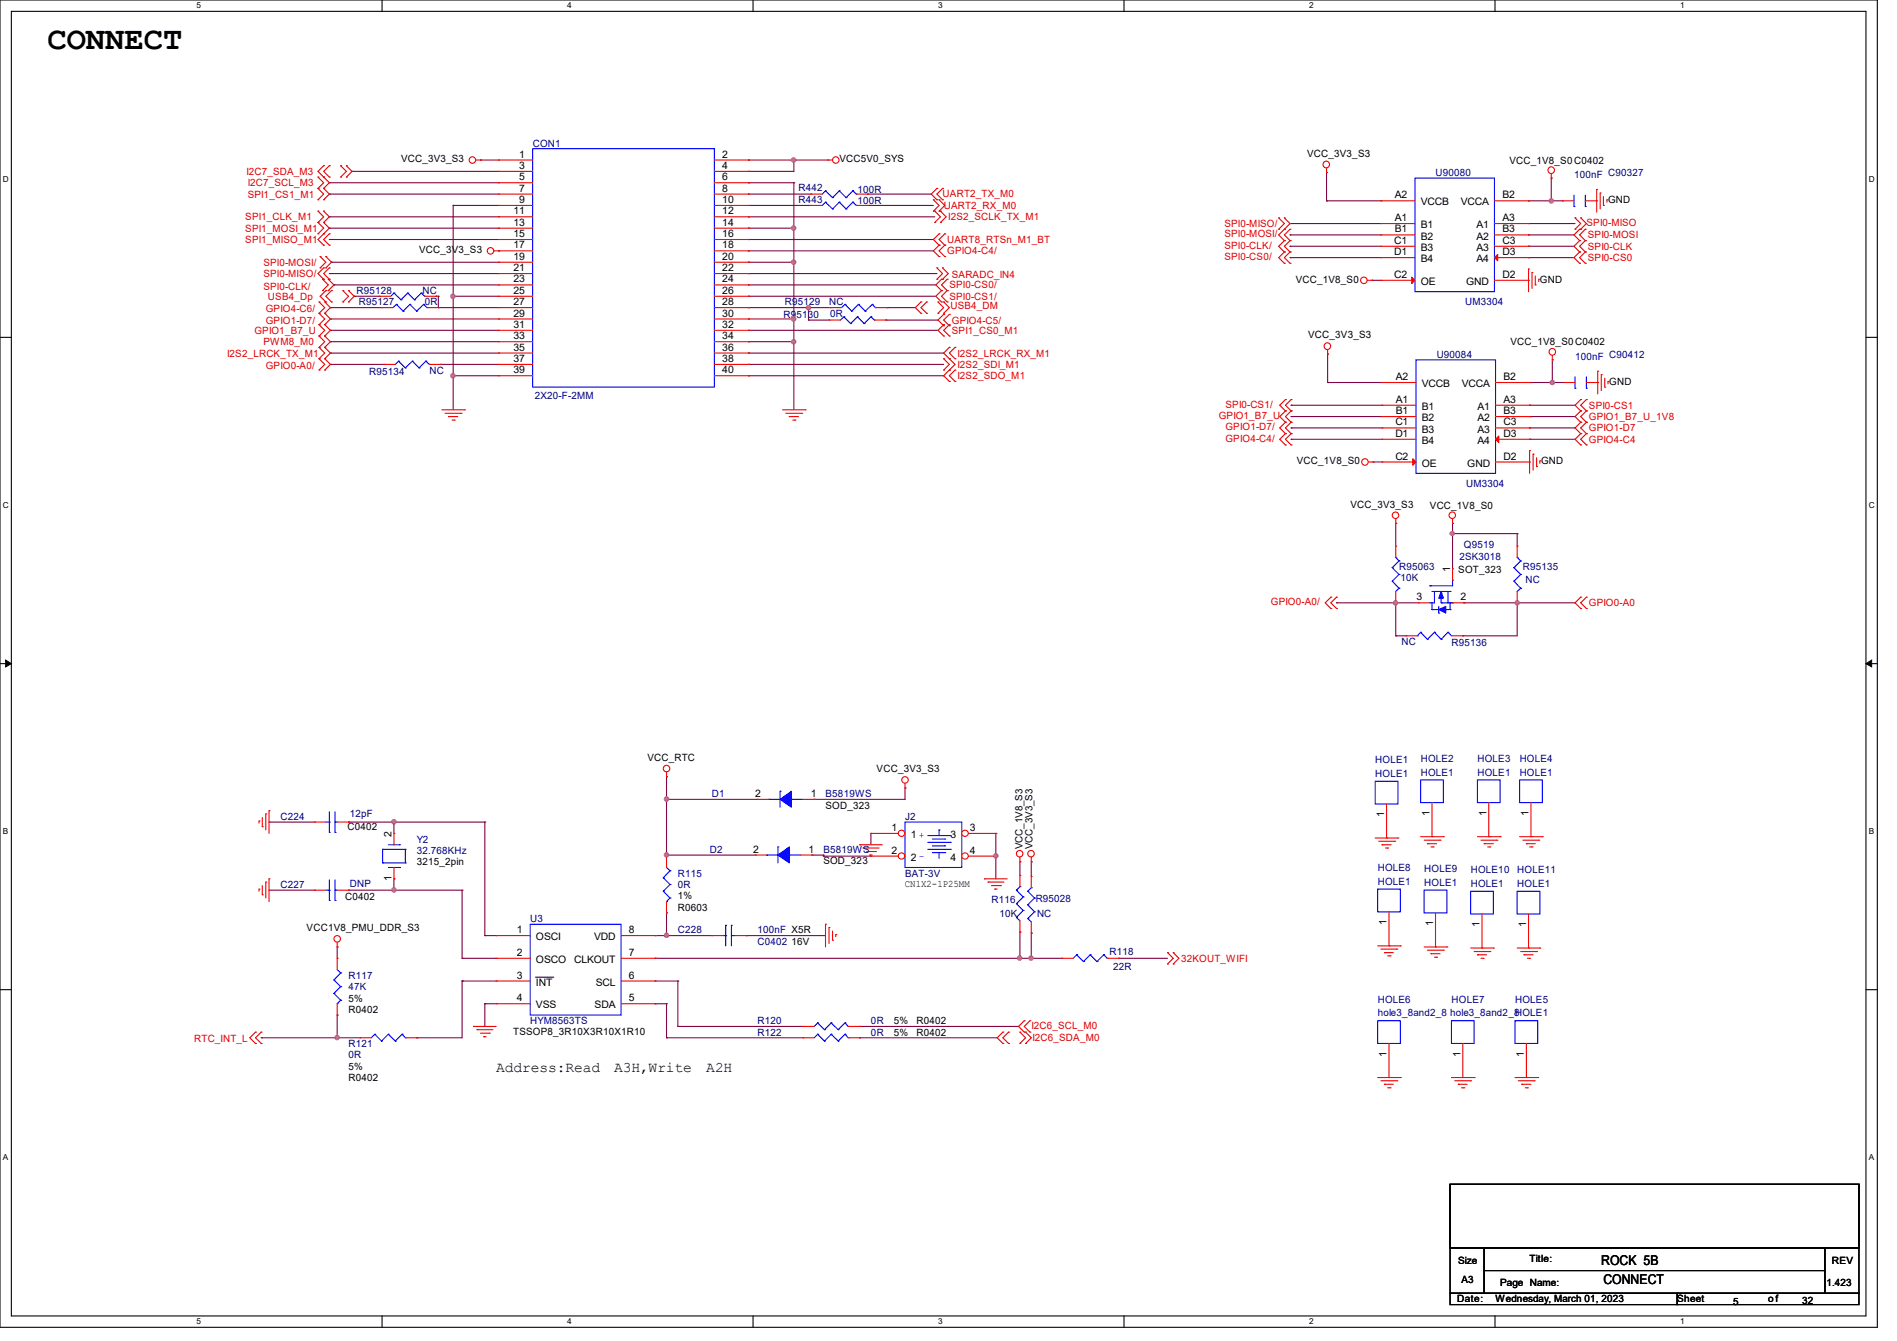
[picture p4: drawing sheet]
<svg xmlns="http://www.w3.org/2000/svg" width="297mm" height="210mm" viewBox="0 0 297 210" stroke-linecap="round" stroke-linejoin="round" font-family="sans-serif">
<path d="M0 0h293.9v207.9h-293.9zM1.8 1.8h290.3v204.3h-290.3z" fill="none" stroke="#000" stroke-width=".17"/>
<g fill="#fff">
<path d="M30.8 .2h.7v1.4h-.7z"/>
<path d="M30.8 206.2h.7v1.4h-.7z"/>
</g>
<path d="M59.8 0v1.8M59.8 206.1v1.8" fill="none" stroke="#000" stroke-width=".17"/>
<g fill="#fff">
<path d="M88.8 .2h.7v1.4h-.7z"/>
<path d="M88.8 206.2h.7v1.4h-.7z"/>
</g>
<path d="M117.9 0v1.8M117.9 206.1v1.8" fill="none" stroke="#000" stroke-width=".17"/>
<g fill="#fff">
<path d="M146.9 .2h.7v1.4h-.7z"/>
<path d="M146.9 206.2h.7v1.4h-.7z"/>
</g>
<path d="M176 0v1.8M176 206.1v1.8" fill="none" stroke="#000" stroke-width=".17"/>
<g fill="#fff">
<path d="M205 .2h.7v1.4h-.7z"/>
<path d="M205 206.2h.7v1.4h-.7z"/>
</g>
<path d="M234.1 0v1.8M234.1 206.1v1.8" fill="none" stroke="#000" stroke-width=".17"/>
<g fill="#fff">
<path d="M263.1 .2h.6v1.4h-.6z"/>
<path d="M263.1 206.2h.6v1.4h-.6z"/>
<path d="M.5 27.3h.9v1.4h-.9z"/>
<path d="M292.6 27.3h.9v1.4h-.9z"/>
<path d="M.5 78.4h.9v1.4h-.9z"/>
<path d="M292.6 78.4h.9v1.4h-.9z"/>
</g>
<path d="M0 52.8h1.8M292.1 52.8h1.8" fill="none" stroke="#000" stroke-width=".17"/>
<g fill="#fff">
<path d="M.5 129.5h.8v1.4h-.8z"/>
<path d="M292.6 129.5h.8v1.4h-.8z"/>
</g>
<path d="M0 103.9h1.8M292.1 103.9h1.8" fill="none" stroke="#000" stroke-width=".17"/>
<path d="M.9 103.4l.9 .5-.9 .5zM292.1 103.9l.9-.5v1z" fill="#000" stroke="#000" stroke-width=".16"/>
<g fill="#fff">
<path d="M.5 180.5h.8v1.4h-.8z"/>
<path d="M292.6 180.5h.8v1.4h-.8z"/>
</g>
<path d="M0 155h1.8M292.1 155h1.8M227 185.5h64v9.9h-64zM227 195.4h5.4v7.1h-5.4zM232.4 195.4h53.3v3.6h-53.3zM232.4 199h53.3v3.5h-53.3zM285.7 195.4h5.3v7.1h-5.3zM227 202.5h35.6v1.8h-35.6zM262.6 202.5h28.4v1.8h-28.4z" fill="none" stroke="#000" stroke-width=".17"/>
<g fill="none" stroke="#800040" stroke-width=".17">
<path d="M51.6 28.6h.1M51.6 35.7h.1M51.6 37.5h.1M51.6 34h.1M51.6 30.4h.1M51.6 28.6h26.5M51.6 35.7h26.5M51.6 30.4h26.5M51.6 37.5h26.5M51.6 34h26.5M55.1 26.8h.1M55.1 26.8h23"/>
<path d="M71 32.2h.1M71 32.2h7.1M71 32.2v32M75.2 25.1h.1M75.2 25.1h2.9M117.2 28.6h.1M117.2 35.7h.1M117.2 25.1h.1M117.2 30.4h.1M117.2 32.2h.1M117.2 26.8h.1M117.2 34h.1"/>
<path d="M117.2 39.3h.1M117.2 37.5h.1M117.2 28.6h7.1M117.2 25.1h12.4M117.2 35.7h7.1M117.2 32.2h9.8M117.2 30.4h9.8M117.2 37.5h28.9M117.2 34h29.1M117.2 39.3h28.9M124.3 28.6h.1M124.3 35.7h.1"/>
<path d="M124.3 25.1h.1M124.3 25.1v1.7h-7.1M124.3 28.6v35.6M135.8 30.4h.1M135.8 32.2h.1M135.8 32.2h10.3M135.8 30.4h10M202 38.6h.1M202 36.8h.1M202 35h.1M202 38.6h14.2M202 36.8h14.2"/>
<path d="M202 35h14.2M207.7 27h.1M207.7 31.5h.1M207.7 31.5h8.5M207.7 27v4.5M239.3 35h.1M239.3 38.6h.1M239.3 36.8h.1M239.3 31.5h.1M239.3 38.6h7.1M239.3 36.8h7.1M239.3 35h7.3"/>
<path d="M239.3 31.5h5.3M242.9 31.5h.1M242.9 27.9h.1M242.9 27.9v3.6M51.6 42.8h.1M51.6 42.8h26.5M51.7 51.7h.1M51.7 57.1h.1M51.7 48.2h.1M51.7 53.5h.1M51.7 50h.1M51.7 55.3h.1"/>
<path d="M51.7 51.7h26.4M51.7 53.5h26.4M51.7 50h26.4M51.7 48.2h8M51.7 57.1h8.4M51.7 55.3h26.4M51.9 41.1h.1M51.9 41.1h26.2M52.3 44.6h.1M52.3 44.6h25.8M55.5 46.4h.1M55.5 46.4h3.9"/>
<path d="M68.3 46.4h.1M68.3 46.4h.3M68.6 46.4h.1M68.6 48.2h.1M68.6 46.4v1.8M68.6 48.2h9.5M69 57.1h.1M69 57.1h9.1M71 46.4h.1M71 58.8h.1M71 46.4h7.1M71 58.8h7.1"/>
<path d="M117.2 53.5h.1M117.2 50h.1M117.2 41.1h.1M117.2 44.6h.1M117.2 46.4h.1M117.2 42.8h.1M117.2 55.3h.1M117.2 57.1h.1M117.2 58.8h.1M117.2 48.2h.1M117.2 51.7h.1M117.2 51.7h29.7"/>
<path d="M117.2 53.5h7.1M117.2 50h7.1M117.2 41.1h7.1M117.2 46.4h29.3M117.2 58.8h30.5M117.2 48.2h12.8M117.2 57.1h30.5M117.2 44.6h29.3M117.2 42.8h29.5M117.2 55.3h30.5M124.3 53.5h.1M124.3 50h.1"/>
<path d="M124.3 41.1h.1M126.6 48.2h.1M126.6 50.1h.1M126.6 50.1h3.2M126.6 48.2v1.9M138.7 50.1h.1M138.7 50.1h8.2M138.9 48.2h.1M138.9 48.2h4.4M202 40.3h.1M202 40.3h14.2M207.9 55.5h.1"/>
<path d="M207.9 59.9h.1M207.9 59.9h8.5M207.9 55.5v4.4M214.8 43.9h.1M214.8 43.9h1.4M239.3 40.3h.1M239.3 40.3h7.1M239.5 59.9h.1M239.5 59.9h5.3M243 59.9h.1M243 56.3h.1M243 56.3v3.6"/>
<path d="M202.1 63.5h.1M202.1 65.2h.1M202.1 67h.1M202.1 68.8h.1M202.1 63.5h14.3M202.1 65.2h14.3M202.1 67h14.3M202.1 68.8h14.3M215 72.3h.1M215 72.3h1.4M239.5 63.5h.1M239.5 65.2h.1"/>
<path d="M239.5 67h.1M239.5 68.8h.1M239.5 63.5h7.1M239.5 65.2h7.1M239.5 67h7.1M239.5 68.8h7.1M209.3 94.4h.1M209.3 94.4h12.8M218.5 99.6h.1M218.5 94.4h.1M218.5 82h.1M218.5 99.6h1.6"/>
<path d="M218.5 82v3.5M218.5 94.4v5.2M227.4 83.6h.1M227.4 82h.1M227.4 83.6h10.1M227.4 82v7.1M229 99.6h.1M229.2 94.4h.1M229.2 94.4h17.4M237.5 83.6h.1M237.5 94.4h.1M237.5 83.6v1.9"/>
<path d="M237.5 94.4v5.2h-8.5M42.1 128.7h.1M42.1 139.4h.1M42.1 139.4h7.1M42.1 128.7h7.1M54.6 128.7h.1M54.6 139.4h.1M54.6 139.4h17.7M54.6 128.7h21.3M61.7 137.6h.1M61.7 139.4h.1M61.7 128.7h.1"/>
<path d="M61.7 128.7v1.8M61.7 137.6v1.8M72.3 139.4h.1M72.3 139.4v10.7M75.9 128.7h.1M75.9 128.7v17.8M104.4 133.9h.1M104.4 121.6h.1M104.4 125.2h.1M104.4 121.6v12.5M104.4 133.9h13.8M104.4 125.2h14.2"/>
<path d="M127.1 133.9h.1M127.1 133.9h1.8M127.5 125.2h.1M128.9 133.9h.1M128.9 134.1h.1M128.9 133.9v.2M128.9 134.1h7.5M136.4 130.5h.1M136.4 130.5v1.8M141.7 123.4h.1M141.7 123.4v1.8h-14.2M155.9 130.5h.1"/>
<path d="M155.9 134.1h.1M155.9 130.5v7.1M159.7 135h.1M159.7 135v2.1M161.5 135h.1M161.5 135v2.2M52.8 148.3h.1M52.8 159h.1M52.8 148.3v1.8M52.8 159v3.5M72.3 150.1h.1M72.3 153.6h.1"/>
<path d="M72.3 153.6v8.9h-7.1M72.3 150.1h5.4M72.3 153.6h5.4M75.9 146.5h.1M75.9 157.2h.1M75.9 146.5h1.8M75.9 157.2v3.5M75.9 157.2h1.8M102.6 150.1h.1M102.6 153.6h.1M102.6 157.2h.1M102.6 146.5h.1"/>
<path d="M102.6 150.1h63.6M102.6 146.5h8.9M102.6 153.6h3.5M102.6 157.2h1.8M104.4 143h.1M104.4 146.5h.1M104.4 157.2h.1M104.4 143v3.5M104.4 157.2v5.3M106.1 153.6h.1M106.1 153.6v7.1M116.8 146.5h.1"/>
<path d="M116.8 146.5h12.4M159.7 150.1h.1M159.7 146h.1M159.7 146v4.1M161.5 146.1h.1M161.5 150.1h.1M161.5 146.1v4M175.1 150.1h.1M175.1 150.1h7.7M40.9 162.5h.1M40.9 162.5h15.4M52.8 162.5h.1"/>
<path d="M65.2 162.5h.1M104.4 162.5h.1M104.4 162.5h21.3M106.1 160.7h.1M106.1 160.7h19.6M134.6 160.7h.1M134.6 162.5h.1M134.6 160.7h24.9M134.6 162.5h21.5"/>
</g>
<g fill="#f0f" stroke="#f0f" stroke-width=".17">
<circle cx="243" cy="59.9" r=".34"/>
<circle cx="124.2" cy="53.5" r=".34"/>
<circle cx="124.2" cy="50" r=".34"/>
<circle cx="124.2" cy="41.1" r=".34"/>
<circle cx="124.2" cy="35.7" r=".34"/>
<circle cx="124.2" cy="25.1" r=".34"/>
<circle cx="70.9" cy="46.4" r=".34"/>
<circle cx="70.9" cy="58.8" r=".34"/>
<circle cx="104.4" cy="146.5" r=".34"/>
<circle cx="159.6" cy="150" r=".34"/>
<circle cx="61.7" cy="128.7" r=".34"/>
<circle cx="104.4" cy="133.9" r=".34"/>
<circle cx="104.4" cy="125.1" r=".34"/>
<circle cx="61.7" cy="139.4" r=".34"/>
<circle cx="155.9" cy="134" r=".34"/>
<circle cx="52.8" cy="162.5" r=".34"/>
<circle cx="126.6" cy="48.2" r=".34"/>
<circle cx="161.4" cy="150" r=".34"/>
<circle cx="237.5" cy="94.4" r=".34"/>
<circle cx="227.4" cy="83.5" r=".33"/>
<circle cx="218.5" cy="94.4" r=".34"/>
<circle cx="242.9" cy="31.5" r=".34"/>
</g>
<g fill="none" stroke="#f00" stroke-width=".17">
<path d="M74.5 25.1h.7M75.2 25.1h.1M77.3 39.3h6.1M78.1 39.3h.1M78.1 25.1h.1M78.1 26.8h.1M78.1 28.6h.1M78.1 30.4h.1M78.1 32.2h.1M78.1 34h.1M78.1 35.7h.1M78.1 37.5h.1"/>
<path d="M78.1 25.1h5.3M78.1 30.4h5.3M78.1 26.8h5.3M78.1 28.6h5.3M78.1 32.2h5.3M78.1 34h5.3M78.1 35.7h5.3M78.1 37.5h5.3M111.8 25.1h5.4M111.8 39.3h5.4M111.8 30.4h5.4M111.8 26.8h5.4"/>
<path d="M111.8 28.6h5.4M111.8 32.2h5.4M111.8 34h5.4M111.8 35.7h5.4M111.8 37.5h5.4M117.2 25.1h.1M117.2 26.8h.1M117.2 28.6h.1M117.2 30.4h.1M117.2 32.2h.1M117.2 34h.1M117.2 35.7h.1"/>
<path d="M117.2 37.5h.1M117.2 39.3h.1M127 30.4h.1M127 32.2h.1M127 30.4h1.7M127 32.2h1.7M129.6 25.1h.1M129.6 25.1h.7M134.1 30.4h1.7M134.1 32.2h1.7M135.8 30.4h.1M135.8 32.2h.1"/>
<path d="M207.7 27h.1M207.7 26.3v.7M216.2 36.8h.1M216.2 38.6h.1M216.2 31.5h.1M216.2 35h.1M216.2 36.8h5.3M216.2 38.6h5.3M216.2 35h5.3M216.2 31.5h5.3M234 36.8h5.3M234 38.6h5.3"/>
<path d="M234 35h5.3M234 31.5h5.3M239.3 36.8h.1M239.3 38.6h.1M239.3 35h.1M239.3 31.5h.1M242.9 27.9h.1M242.9 27.2v.7M244.6 31.5h.1M244.6 31.5h1.8M248.2 31.5h1.8M250 29.7h.1"/>
<path d="M250 31.5h.1M250 29.7v3.5M250.5 30.2h.1M250.5 30.2v2.5M251 32.2h.1M251 30.8v1.4M251.6 31.3h.1M251.6 31.3v.4M59.4 46.4h.1M59.4 46.4h1.8M59.7 48.2h.1M59.7 48.2h1.8"/>
<path d="M60.1 57.1h.1M60.1 57.1h1.8M66.5 46.4h1.8M66.8 48.2h1.8M67.2 57.1h1.8M68.3 46.4h.1M68.6 48.2h.1M69 57.1h.1M78.1 41.1h.1M78.1 42.8h.1M78.1 44.6h.1M78.1 46.4h.1"/>
<path d="M78.1 48.2h.1M78.1 50h.1M78.1 51.7h.1M78.1 53.5h.1M78.1 55.3h.1M78.1 57.1h.1M78.1 58.8h.1M78.1 46.4h5.3M78.1 48.2h5.3M78.1 41.1h5.3M78.1 42.8h5.3M78.1 44.6h5.3"/>
<path d="M78.1 50h5.3M78.1 51.7h5.3M78.1 53.5h5.3M78.1 55.3h5.3M78.1 57.1h5.3M78.1 58.8h5.3M111.8 46.4h5.4M111.8 48.2h5.4M111.8 41.1h5.4M111.8 42.8h5.4M111.8 44.6h5.4M111.8 50h5.4"/>
<path d="M111.8 51.7h5.4M111.8 53.5h5.4M111.8 55.3h5.4M111.8 57.1h5.4M111.8 58.8h5.4M117.2 41.1h.1M117.2 42.8h.1M117.2 44.6h.1M117.2 46.4h.1M117.2 48.2h.1M117.2 50h.1M117.2 51.7h.1"/>
<path d="M117.2 53.5h.1M117.2 55.3h.1M117.2 57.1h.1M117.2 58.8h.1M129.8 50.1h.1M129.8 50.1h1.8M130 48.2h.1M130 48.2h1.7M136.9 50.1h1.8M137.1 48.2h1.8M138.7 50.1h.1M138.9 48.2h.1"/>
<path d="M207.9 55.5h.1M207.9 54.8v.7M214.1 43.9h.7M214.8 43.9h.1M216.2 40.3h.1M216.2 43.9h.1M216.2 43.9h5.3M216.2 40.3h5.3M216.4 59.9h.1M216.4 59.9h5.3M234 43.9h5.3M234 40.3h5.3"/>
<path d="M234.1 59.9h5.4M239.3 42.1h.1M239.3 40.3h.1M239.3 43.9h.1M239.3 42.1v3.6M239.5 59.9h.1M239.9 42.7h.1M239.9 42.7v2.5M240.4 44.6h.1M240.4 43.2v1.4M240.9 43.7h.1M240.9 43.7v.4"/>
<path d="M243 56.3h.1M243 55.7v.6M244.8 59.9h.1M244.8 59.9h1.8M248.4 59.9h1.7M250.1 58.1h.1M250.1 59.9h.1M250.1 58.1v3.6M250.7 58.7h.1M250.7 58.7v2.5M251.2 59.2v1.4M251.8 59.7h.1"/>
<path d="M251.8 59.7v.4M69.2 64.2h3.5M69.7 64.7h2.5M70.2 65.2h.1M70.2 65.2h1.5M70.8 65.8h.3M71.1 65.8h.1M72.2 64.7h.1M72.7 64.2h.1M122.5 64.2h3.6M123 64.7h2.5M123.6 65.2h.1"/>
<path d="M123.6 65.2h1.4M124.1 65.8h.4M124.5 65.8h.1M125.5 64.7h.1M126.1 64.2h.1M214.2 72.3h.8M215 72.3h.1M216.4 65.2h.1M216.4 67h.1M216.4 63.5h.1M216.4 68.8h.1M216.4 72.3h.1"/>
<path d="M216.4 72.3h5.3M216.4 65.2h5.3M216.4 67h5.3M216.4 68.8h5.3M216.4 63.5h5.3M234.1 72.3h5.4M234.1 65.2h5.4M234.1 67h5.4M234.1 68.8h5.4M234.1 63.5h5.4M239.5 70.6h.1M239.5 65.2h.1"/>
<path d="M239.5 67h.1M239.5 68.8h.1M239.5 63.5h.1M239.5 72.3h.1M239.5 70.6v3.5M240 71.1h.1M240 71.1v2.5M240.6 73.1h.1M240.6 71.7v1.4M241.1 72.2h.1M241.1 72.2v.4M251.2 60.6h.1"/>
<path d="M218.5 82h.1M218.5 94.4h.1M218.5 85.5h.1M218.5 81.2v.8M218.5 85.5v1.8M218.5 92.6v1.8M220.1 99.6h.1M220.1 99.6h1.8M222.1 94.4h.1M222.1 94.4h1.8M227.2 99.6h1.8M227.4 82h.1"/>
<path d="M227.4 89.1h.1M227.4 81.2v.8M227.4 89.1v1.7M227.4 94.4h1.8M229 99.6h.1M229.2 94.4h.1M237.5 94.4h.1M237.5 85.5h.1M237.5 85.5v1.8M237.5 92.6v1.8M40.6 128.6h.1M40.6 139.2h.1"/>
<path d="M40.6 128.6v.3M40.6 139.2v.4M41.1 129.5h.1M41.1 128v1.5M41.1 138.7v1.4M41.6 127.5h.1M41.6 138.1h.1M41.6 127.5v2.5M41.6 138.1v2.5M42.1 127h.1M42.1 137.6h.1M42.1 127v3.5"/>
<path d="M42.1 137.6v3.6M49.2 139.4h.1M49.2 128.7h.1M49.2 139.4h1.8M49.2 128.7h1.8M52.8 139.4h1.8M52.8 128.7h1.8M54.6 139.4h.1M54.6 128.7h.1M61.7 137.6h.1M61.7 130.5h.1M61.7 130.5v1.8"/>
<path d="M61.7 135.8v1.8M104.4 121.6h.1M104.4 134.1h.1M104.4 120.9v.7M104.4 134.1v1.7M118.2 133.9h.1M118.2 133.9h1.8M118.6 125.2h.1M118.6 125.2h1.8M125.3 133.9h1.8M125.7 125.2h1.8M127.1 133.9h.1"/>
<path d="M127.5 125.2h.1M134.6 132.3h.1M134.6 132.3h3.5M135.1 132.8h.1M135.1 132.8h2.5M135.7 133.3h1.4M136.2 133.9h.1M136.2 133.9h.4M137.1 133.3h.1M141.7 123.4h.1M141.7 122.7v.7M154.1 137.6h.1"/>
<path d="M154.1 137.6h3.6M154.7 138.1h.1M154.7 138.1h2.5M155.2 138.7h1.4M155.7 139.2h.1M155.7 139.2h.4M156.6 138.7h.1M159.7 135h.1M159.7 137.1h.1M159.7 134.2v.8M159.7 137.1v1.8M161.5 135h.1"/>
<path d="M161.5 137.2h.1M161.5 134.2v.8M161.5 137.2v1.8M215.3 131.2h3.6M215.9 131.7h2.5M216.4 132.3h.1M216.4 132.3h1.4M216.9 132.8h.4M217.1 131.2h.1M217.1 125.9v5.3M217.3 132.8h.1M218.4 131.7h.1"/>
<path d="M218.9 131.2h.1M222.4 131h3.6M223 131.6h2.5M223.5 132.1h.1M223.5 132.1h1.4M224 132.6h.4M224.2 131h.1M224.2 125.7v5.3M224.4 132.6h.1M225.5 131.6h.1M226 131h.1M231.3 131h3.6"/>
<path d="M231.9 131.6h2.5M232.4 132.1h.1M232.4 132.1h1.4M232.9 132.6h.4M233.1 131h.1M233.1 125.7v5.3M233.3 132.6h.1M234.4 131.6h.1M234.9 131h.1M237.9 131h3.6M238.4 131.6h2.5M239 132.1h.1"/>
<path d="M239 132.1h1.4M239.5 132.6h.4M239.7 131h.1M239.7 125.7v5.3M239.9 132.6h.1M240.9 131.6h.1M241.5 131h.1M41.1 140.1h.1M52.8 148.3h.1M52.8 150.1h.1M52.8 159h.1M52.8 147.6v.7"/>
<path d="M52.8 150.1v1.7M52.8 157.2v1.8M77.7 146.5h.1M77.7 150.1h.1M77.7 153.6h.1M77.7 157.2h.1M77.7 150.1h5.3M77.7 146.5h5.3M77.7 153.6h5.3M77.7 157.2h5.3M97.2 150.1h5.4M97.2 146.5h5.4"/>
<path d="M97.2 153.6h5.4M97.2 157.2h5.4M102.6 157.2h.1M102.6 153.6h.1M102.6 150.1h.1M102.6 146.5h.1M104.4 143h.1M104.4 141.2v1.8M111.5 146.5h.1M111.5 146.5h1.7M115 146.5h1.8M116.8 146.5h.1"/>
<path d="M129.2 144.7h.1M129.2 144.7v3.6M129.8 145.2h.1M129.8 145.2v2.5M130.3 147.2h.1M130.3 145.8v1.4M130.9 146.3h.1M130.9 146.3v.4M159.7 146h.1M159.7 144.2v1.8M161.5 146.1h.1M161.5 144.4v1.7"/>
<path d="M166.2 150.1h.1M166.2 150.1h1.8M173.4 150.1h1.7M175.1 150.1h.1M215.7 148.1h3.5M216.2 148.6h2.5M216.7 149.2h.1M216.7 149.2h1.4M217.3 149.7h.3M217.5 148.1h.1M217.5 142.8v5.3M217.6 149.7h.1"/>
<path d="M218.7 148.6h.1M219.2 148.1h.1M223 148.3h3.5M223.5 148.8h2.5M224 149.4h.1M224 149.4h1.5M224.6 149.9h.3M224.7 148.3h.1M224.7 143v5.3M224.9 149.9h.1M226 148.8h.1M226.5 148.3h.1"/>
<path d="M230.3 148.5h3.5M230.8 149h2.5M231.3 149.5h.1M231.3 149.5h1.4M231.9 150.1h.3M232 148.5h.1M232 143.1v5.4M232.2 150.1h.1M233.3 149h.1M233.8 148.5h.1M237.5 148.5h3.6M238.1 149h2.5"/>
<path d="M238.6 149.5h.1M238.6 149.5h1.4M239.1 150.1h.4M239.3 148.5h.1M239.3 143.1v5.4M239.5 150.1h.1M240.6 149h.1M241.1 148.5h.1M56.3 162.5h.1M56.3 162.5h1.8M63.5 162.5h1.7M65.2 162.5h.1"/>
<path d="M74.1 160.7h.1M74.1 160.7h3.6M74.7 161.2h.1M74.7 161.2h2.5M75.2 161.8h1.4M75.7 162.3h.1M75.7 162.3h.4M76.6 161.8h.1M125.7 160.7h.1M125.7 162.5h.1M125.7 160.7h1.8M125.7 162.5h1.8"/>
<path d="M132.8 160.7h1.8M132.8 162.5h1.8M134.6 160.7h.1M134.6 162.5h.1M215.7 168.7h3.5M216.2 169.2h2.5M216.7 169.8h.1M216.7 169.8h1.4M217.3 170.3h.3M217.5 168.7h.1M217.5 163.4v5.3M217.6 170.3h.1"/>
<path d="M218.7 169.2h.1M219.2 168.7h.1M227.2 168.7h3.6M227.8 169.2h2.5M228.3 169.8h.1M228.3 169.8h1.4M228.8 170.3h.4M229 168.7h.1M229 163.4v5.3M229.2 170.3h.1M230.3 169.2h.1M230.8 168.7h.1"/>
<path d="M237.2 168.7h3.5M237.7 169.2h2.5M238.3 169.8h.1M238.3 169.8h1.4M238.8 170.3h.3M239 168.7h.1M239 163.4v5.3M239.1 170.3h.1M240.2 169.2h.1M240.7 168.7h.1"/>
<circle cx="74" cy="25.1" r=".51"/>
<circle cx="76.8" cy="39.3" r=".51"/>
<circle cx="130.9" cy="25.1" r=".51"/>
<circle cx="207.6" cy="25.8" r=".52"/>
<circle cx="242.9" cy="26.6" r=".52"/>
<circle cx="207.8" cy="54.2" r=".52"/>
<circle cx="213.5" cy="43.9" r=".51"/>
<circle cx="243" cy="55.1" r=".52"/>
<circle cx="213.7" cy="72.3" r=".51"/>
<circle cx="218.5" cy="80.7" r=".51"/>
<circle cx="227.4" cy="80.7" r=".51"/>
<circle cx="104.4" cy="120.4" r=".51"/>
<circle cx="141.7" cy="122.1" r=".51"/>
<circle cx="159.6" cy="133.7" r=".51"/>
<circle cx="161.4" cy="133.7" r=".51"/>
<circle cx="52.8" cy="147" r=".51"/>
</g>
<g fill="none" stroke="#d50000" stroke-width=".17">
<path d="M49.8 29.5h.1M49.8 27.7h.1M49.8 36.6h.1M49.8 34.8h.1M49.8 33.1h.1M49.8 31.3h.1M49.8 27.7l.9 .9-.9 .9M49.8 29.5l.9 .9-.9 .9M49.8 34.8l.9 .9-.9 .9M49.8 33.1l.9 .9-.9 .8M50.7 27.7h.1M50.7 29.5h.1"/>
<path d="M50.7 38.4h.1M50.7 36.6h.1M50.7 26h.1M50.7 34.8h.1M50.7 33.1h.1M50.7 31.3h.1M50.7 26l-.9 .8 1.8 1.8-.9 .9M50.7 34.8l.9 .9-1.8 1.8 .9 .9M50.7 29.5l.9 .9-.9 .9M50.7 33.1l.9 .9-.9 .8M51.6 38.4h.1M51.6 36.6h.1"/>
<path d="M51.6 26h.1M51.6 27.7h.1M51.6 36.6l-.9 .9 .9 .9M51.6 26l-.9 .8 .9 .9M53.3 26h.1M53.3 27.7h.1M53.3 26l.9 .8-.9 .9M54.2 27.7h.1M54.2 26h.1M54.2 26l.9 .8-.9 .9M146.1 33.1h.1M146.1 31.3h.1"/>
<path d="M146.1 31.3l.9 .9-.9 .9M146.3 34.8h.1M146.3 33.1h.1M146.3 33.1l.9 .9-.9 .8M146.7 29.5h.1M146.7 31.3h.1M146.7 29.5l-.9 .9 .9 .9M147 36.6h.1M147 38.4h.1M147 33.1h.1M147 31.3h.1M147 36.6l-.9 .9 .9 .9"/>
<path d="M147 31.3l.9 .9-.9 .9M147 38.4l-.9 .9 .9 .9M147.2 34.8h.1M147.2 33.1h.1M147.2 33.1l.9 .9-.9 .8M147.6 31.3h.1M147.6 29.5h.1M147.6 29.5l-.9 .9 .9 .9M147.9 38.4h.1M147.9 36.6h.1M147.9 36.6l-.9 .9 .9 .9M147.9 38.4l-.9 .9 .9 .9"/>
<path d="M200.2 35.9h.1M200.2 34.1h.1M200.2 34.1l.9 .9-.9 .9M201.1 39.5h.1M201.1 37.7h.1M201.1 35.9h.1M201.1 34.1h.1M201.1 39.5l-.9 .8 .9 .9M201.1 37.7l-.9 .9 .9 .9M201.1 34.1l.9 .9-1.8 1.8 .9 .9M202 39.5h.1M202 37.7h.1"/>
<path d="M202 35.9h.1M202 39.5l-.9 .8 .9 .9M202 37.7l-.9 .9 .9 .9M202 35.9l-.9 .9 .9 .9M246.6 35.9h.1M246.6 34.1h.1M246.6 34.1l.9 .9-.9 .9M247.3 35.9h.1M247.3 37.7h.1M247.3 39.5h.1M247.3 35.9l-.9 .9 .9 .9M247.3 37.7l-.9 .9 .9 .9"/>
<path d="M247.3 39.5l-.9 .8 .9 .9M247.5 35.9h.1M247.5 34.1h.1M247.5 34.1l.9 .9-.9 .9M248.2 37.7h.1M248.2 35.9h.1M248.2 39.5h.1M248.2 35.9l-.9 .9 .9 .9M248.2 37.7l-.9 .9 .9 .9M248.2 39.5l-.9 .8 .9 .9M50 49.1h.1M50 47.3h.1"/>
<path d="M50 54.4h.1M50 52.6h.1M50 58h.1M50 56.2h.1M50 50.8h.1M50 47.3l.8 .9-.8 .9M50 52.6l.8 .9-.8 .9M50 56.2l.8 .9-.8 .9M50 54.4l.8 .9-.8 .9M50 49.1l.8 .9-.8 .8M50 50.8l.8 .9-.8 .9M50.1 42h.1"/>
<path d="M50.1 40.2h.1M50.1 40.2l.9 .9-.9 .9M50.5 45.5h.1M50.5 43.7h.1M50.5 43.7l.9 .9-.9 .9M50.7 43.7h.1M50.7 42h.1M50.7 42l-.9 .8 .9 .9M50.8 47.3h.1M50.8 49.1h.1M50.8 52.6h.1M50.8 54.4h.1"/>
<path d="M50.8 56.2h.1M50.8 58h.1M50.8 50.8h.1M50.8 47.3l.9 .9-.9 .9M50.8 52.6l.9 .9-.9 .9M50.8 56.2l.9 .9-.9 .9M50.8 54.4l.9 .9-.9 .9M50.8 49.1l.9 .9-.9 .8M50.8 50.8l.9 .9-.9 .9M51 45.5h.1M51 47.3h.1M51 40.2h.1"/>
<path d="M51 42h.1M51 45.5l-.9 .9 .9 .9M51 40.2l.9 .9-.9 .9M51.4 43.7h.1M51.4 45.5h.1M51.4 43.7l.9 .9-.9 .9M51.6 43.7h.1M51.6 42h.1M51.6 42l-.9 .8 .9 .9M51.9 45.5h.1M51.9 47.3h.1M51.9 45.5l-.9 .9 .9 .9"/>
<path d="M53.7 45.5h.1M53.7 47.3h.1M53.7 45.5l.9 .9-.9 .9M54.6 47.3h.1M54.6 45.5h.1M54.6 45.5l.9 .9-.9 .9M144.2 49.1h.1M144.2 47.3h.1M144.2 47.3l-.9 .9 .9 .9M145.1 47.3h.1M145.1 49.1h.1M145.1 47.3l-.9 .9 .9 .9"/>
<path d="M146.7 43.7h.1M146.7 42h.1M146.7 42l.9 .8-.9 .9M146.9 47.3h.1M146.9 49.1h.1M146.9 47.3l.8 .9-.8 .9M147 40.2h.1M147.4 43.7h.1M147.4 45.5h.1M147.4 47.3h.1M147.4 43.7l-.9 .9 .9 .9M147.4 45.5l-.9 .9 .9 .9"/>
<path d="M147.6 43.7h.1M147.6 42h.1M147.6 42l.9 .8-.9 .9M147.7 58h.1M147.7 56.2h.1M147.7 47.3h.1M147.7 49.1h.1M147.7 49.2h.1M147.7 51h.1M147.7 50.8h.1M147.7 52.6h.1M147.7 56.2l.9 .9-.9 .9"/>
<path d="M147.7 47.3l.9 .9-.9 .9M147.7 49.2l-.8 .9 .8 .9M147.7 50.8l-.8 .9 .8 .9M147.9 40.2h.1M148.3 45.5h.1M148.3 43.7h.1M148.3 47.3h.1M148.3 43.7l-.9 .9 .9 .9M148.3 45.5l-.9 .9 .9 .9M148.6 58h.1M148.6 56.2h.1M148.6 59.7h.1"/>
<path d="M148.6 54.4h.1M148.6 51h.1M148.6 49.2h.1M148.6 52.6h.1M148.6 50.8h.1M148.6 54.4l-.9 .9 1.8 1.8-1.8 1.7 .9 .9M148.6 49.2l-.9 .9 .9 .9M148.6 50.8l-.9 .9 .9 .9M149.5 59.7h.1M149.5 58h.1M149.5 56.2h.1M149.5 54.4h.1"/>
<path d="M149.5 58l-.9 .8 .9 .9M149.5 54.4l-.9 .9 .9 .9M201.1 41.2h.1M202 41.2h.1M247.3 41.2h.1M248.2 41.2h.1M201.3 64.3h.1M201.3 62.6h.1M201.3 66.1h.1M201.3 67.9h.1M201.3 69.7h.1M201.3 62.6l-.9 .9 .9 .8"/>
<path d="M201.3 64.3l-.9 .9 .9 .9M201.3 66.1l-.9 .9 .9 .9M201.3 67.9l-.9 .9 .9 .9M202.1 64.3h.1M202.1 62.6h.1M202.1 66.1h.1M202.1 67.9h.1M202.1 69.7h.1M202.1 62.6l-.8 .9 .8 .8M202.1 64.3l-.8 .9 .8 .9M202.1 66.1l-.8 .9 .8 .9M202.1 67.9l-.8 .9 .8 .9"/>
<path d="M247.5 67.9h.1M247.5 69.7h.1M247.5 66.1h.1M247.5 64.3h.1M247.5 62.6h.1M247.5 67.9l-.9 .9 .9 .9M247.5 66.1l-.9 .9 .9 .9M247.5 64.3l-.9 .9 .9 .9M247.5 62.6l-.9 .9 .9 .8M248.4 69.7h.1M248.4 67.9h.1M248.4 66.1h.1"/>
<path d="M248.4 64.3h.1M248.4 62.6h.1M248.4 67.9l-.9 .9 .9 .9M248.4 66.1l-.9 .9 .9 .9M248.4 64.3l-.9 .9 .9 .9M248.4 62.6l-.9 .9 .9 .8M208.4 95.3h.1M208.4 93.5h.1M208.4 93.5l-.9 .9 .9 .9M209.3 95.3h.1M209.3 93.5h.1M209.3 93.5l-.9 .9 .9 .9"/>
<path d="M247.5 93.5h.1M247.5 95.3h.1M247.5 93.5l-.9 .9 .9 .9M248.4 95.3h.1M248.4 93.5h.1M248.4 93.5l-.9 .9 .9 .9M160.4 159.9h.1M160.4 159.9l-.9 .8 .9 .9M161.2 159.9h.1M161.2 159.9l-.8 .8 .8 .9M182.8 151h.1M182.8 149.2h.1"/>
<path d="M182.8 149.2l.9 .9-.9 .9M183.7 151h.1M183.7 149.2h.1M183.7 149.2l.9 .9-.9 .9M40 163.4h.1M40 161.6h.1M40 161.6l-.9 .9 .9 .9M40.9 163.4h.1M40.9 161.6h.1M40.9 161.6l-.9 .9 .9 .9M157 161.6h.1M157 163.4h.1"/>
<path d="M157 161.6l-.9 .9 .9 .9M157.9 163.4h.1M157.9 161.6h.1M157.9 161.6l-.9 .9 .9 .9M159.7 163.4h.1M159.7 161.6h.1M159.7 161.6l.9 .9-.9 .9M160.4 161.6h.1M160.6 163.4h.1M160.6 161.6h.1M160.6 161.6l.9 .9-.9 .9M161.2 161.6h.1"/>
</g>
<g fill="none" stroke="#00f" stroke-width=".17">
<path d="M83.4 23.3h28.4v37.3h-28.4zM129.2 29.9h.1M129.2 31.7h.1M129.2 29.9l-.5 .5M129.2 29.9l1.1 1M129.2 31.7l-.5 .5M129.2 31.7l1.1 1M130.3 30.9h.1M130.3 32.7h.1M131.4 29.9h.1M131.4 31.7h.1M131.4 29.9l-1.1 1"/>
<path d="M131.4 29.9l1.1 1M131.4 31.7l-1.1 1M131.4 31.7l1.1 1M132.5 30.9h.1M132.5 32.7h.1M133.5 29.9h.1M133.5 31.7h.1M133.5 29.9l-1 1M133.5 29.9l.6 .5M133.5 31.7l-1 1M133.5 31.7l.6 .5M134.1 30.4h.1"/>
<path d="M134.1 32.2h.1M221.5 27.9h12.5v17.8h-12.5zM246.4 32.3h.1M246.4 30.6v1.7M248.2 32.3h.1M248.2 30.6v1.7M61.7 45.9h.1M61.7 45.9l-.5 .5M61.7 45.9l1.1 1M62.1 47.7h.1M62.1 47.7l-.6 .5M62.1 47.7l1 1"/>
<path d="M62.4 56.6h.1M62.4 56.6l-.5 .5M62.4 56.6l1.1 1M62.8 46.9h.1M63.1 48.7h.1M63.5 57.6h.1M63.8 45.9h.1M63.8 45.9l-1 1M63.8 45.9l1.1 1M64.2 47.7h.1M64.2 47.7l-1.1 1M64.2 47.7l1 1"/>
<path d="M64.6 56.6h.1M64.6 56.6l-1.1 1M64.6 56.6l1 1M64.9 46.9h.1M65.2 48.7h.1M65.6 57.6h.1M66 45.9h.1M66 45.9l-1.1 1M66 45.9l.5 .5M66.3 47.7h.1M66.3 47.7l-1.1 1M66.3 47.7l.5 .5"/>
<path d="M66.5 46.4h.1M66.7 56.6h.1M66.7 56.6l-1.1 1M66.7 56.6l.5 .5M66.8 48.2h.1M67.2 57.1h.1M132.1 49.6h.1M132.1 49.6l-.5 .5M132.1 49.6l1.1 1.1M132.3 47.7h.1M132.3 47.7l-.6 .5M132.3 47.7l1 1"/>
<path d="M133.2 50.7h.1M133.3 48.7h.1M134.2 49.6h.1M134.2 49.6l1.1 1.1M134.2 49.6l-1 1.1M134.4 47.7h.1M134.4 47.7l-1.1 1M134.4 47.7l1.1 1M135.3 50.7h.1M135.5 48.7h.1M136.4 49.6h.1M136.4 49.6l-1.1 1.1"/>
<path d="M136.4 49.6l.5 .5M136.6 47.7h.1M136.6 47.7l-1.1 1M136.6 47.7l.5 .5M136.9 50.1h.1M137.1 48.2h.1M221.7 56.3h12.4v17.8h-12.4zM246.6 59v1.8M248.4 59v1.8M246.6 60.8h.1M248.4 60.8h.1M218 91h.1"/>
<path d="M218 88.9h.1M218 91l1 1.1M218 88.9l1 1.1M218.5 87.3h.1M218.5 87.3l.5 .5M219 92.1h.1M219 90h.1M219 87.8h.1M219 92.1l-.5 .5M219 90l-1 1M219 87.8l-1 1.1M221.9 99.6h.1"/>
<path d="M222.4 99h.1M222.4 99l1.1 1.1M222.4 99l-.5 .6M223.9 91.7h.1M223.9 94.4h.1M224.2 95.5h.1M224.2 92.6h.7M224.2 94.4v1.1M224.2 95.5h1.1M224.6 99h.1M224.6 92.6h.1M224.6 99l1 1.1"/>
<path d="M224.6 99l-1.1 1.1M224.6 92.6v1.8h-.7M224.9 92.6h.1M225.1 92.6h1M225.3 95.5h.1M225.3 96h.1M225.3 95v1M225.6 94.4h.1M225.6 92.6v1.8M225.6 94.4h1.8M226.1 92.6h.1M226.4 92.6h.6"/>
<path d="M226.4 95.5h.6M226.7 99h.1M226.7 94.4h.1M226.7 99l.5 .6M226.7 99l-1.1 1.1M226.7 92.6v1.8M227 92.6h.1M227 95.5h.1M227 94.4h.1M227 94.4v1.1M227.4 94.4h.1M227.4 90.8h.1"/>
<path d="M227.4 90.8v.9h-3.5M237 91h.1M237 88.9h.1M237 91l1.1 1.1M237 88.9l1.1 1.1M237.5 87.3h.1M237.5 87.3l.6 .5M238.1 92.1h.1M238.1 90h.1M238.1 87.8h.1M238.1 92.1l-.6 .5M238.1 90l-1.1 1"/>
<path d="M238.1 87.8l-1.1 1.1M223.5 100.1h.1M225.6 100.1h.1M51 139.4h.6M51 128.7h.6M51.6 139.4h.1M51.6 130.3h.1M51.6 128.7h.1M51.6 127.1v3.2M51.6 137.8v3.2M52.5 139.4h.1M52.5 128.7h.1"/>
<path d="M52.5 130.3h.1M52.5 139.4h.3M52.5 127.1v3.2M52.5 137.8v3.2M52.5 128.7h.3M59.9 133h.1M59.9 135.1h.1M59.9 135.1h3.6M59.9 133h3.6M59.9 133v2.1M60.8 135.8h1.8M60.8 132.3h1.8"/>
<path d="M62.6 135.8h.1M62.6 132.3h.1M63.5 135.1h.1M63.5 133h.1M63.5 133v2.1M103.8 137.5h.1M103.8 139.6h.1M103.8 137.5l1.1 1M103.8 139.6l1.1 1M104.4 135.8l.5 .6M104.9 136.4h.1M104.9 138.5h.1"/>
<path d="M104.9 136.4l-1.1 1.1M104.9 138.5l-1.1 1.1M120 133.9h.1M120 133.9h1.8M120.4 125.2h.1M120.4 125.2h1.7M121.8 132.6h.1M121.8 132.6v2.5M122.1 123.9h.1M122.1 123.9v2.5M123.6 133.9h.1M123.6 133.9h1.7"/>
<path d="M123.9 125.2h.1M123.9 125.2h1.8M141.7 128.7h8.9v7.1h-8.9zM145.2 133h3.6M145.2 130.9h3.6M145.2 131.9h3.6M146 131.4h1.9M146 132.5h1.9M146 133.5h1.9M147 130h.1M147 133.5h.1M147 130v.9"/>
<path d="M147 133.5v.9M147.9 131.4h.1M147.9 132.5h.1M147.9 133.5h.1M148.8 130.9h.1M148.8 131.9h.1M148.8 133h.1M159.1 139.4h.1M159.1 139.4l1.1 1.1M159.7 138.9h.1M159.7 138.9l-.6 .5M160.9 139.6h.1"/>
<path d="M160.9 139.6l1.1 1M161.5 139h.1M161.5 139l-.6 .6M215.3 122.3h3.6v3.6h-3.6zM215.7 139.2h3.5v3.6h-3.5zM222.4 122.1h3.6v3.6h-3.6zM223 139.4h3.5v3.6h-3.5zM230.3 139.6h3.5v3.5h-3.5zM231.3 122.1h3.6v3.6h-3.6zM237.5 139.6h3.6v3.5h-3.6zM237.9 122.1h3.6v3.6h-3.6zM51.6 141h.1"/>
<path d="M52.3 153.5h.1M52.3 155.6h.1M52.3 153.5l1 1M52.3 155.6l1 1M52.5 141h.1M52.8 157.2h.1M52.8 151.8l.5 .6M53.3 152.4h.1M53.3 154.5h.1M53.3 156.6h.1M53.3 152.4l-1 1.1M53.3 154.5l-1 1.1"/>
<path d="M53.3 156.6l-.5 .6M83 144.7h14.2v14.3h-14.2zM104.4 141.2h.1M104.9 140.6h.1M104.9 140.6l-.5 .6M113.2 146.5h.4M113.6 146.5h.1M113.6 144.9h.1M113.6 144.9v3.2M114.5 144.9h.1M114.5 146.5h.1M114.5 146.5h.5"/>
<path d="M114.5 144.9v3.2M159.1 143.7h.1M159.1 141.5h.1M159.1 143.7l.6 .5M159.1 141.5l1.1 1.1M160.2 142.6h.1M160.2 140.5h.1M160.2 142.6l-1.1 1.1M160.2 140.5l-1.1 1M160.9 143.8h.1M160.9 141.7h.1M160.9 143.8l.6 .6"/>
<path d="M160.9 141.7l1.1 1.1M162 142.8h.1M162 140.6h.1M162 142.8l-1.1 1M162 140.6l-1.1 1.1M168.6 149.5h.1M168.6 149.5l-.6 .6M168.6 149.5l1 1.1M169.6 150.6h.1M170.7 149.5h.1M170.7 149.5l-1.1 1.1M170.7 149.5l1 1.1"/>
<path d="M171.7 150.6h.1M172.8 149.5h.1M172.8 149.5l-1.1 1.1M172.8 149.5l.6 .6M173.4 150.1h.1M215.7 159.9h3.5v3.5h-3.5zM227.2 159.9h3.6v3.5h-3.6zM237.2 159.9h3.5v3.5h-3.5zM58.7 162h.1M58.7 162l-.6 .5M58.7 162l1 1M59.7 163h.1"/>
<path d="M60.8 162h.1M60.8 162l-1.1 1M60.8 162l1.1 1M61.9 163h.1M62.9 162h.1M62.9 162l-1 1M62.9 162l.6 .5M63.5 162.5h.1M128 160.2h.1M128 162h.1M128 160.2l-.5 .5M128 160.2l1.1 1"/>
<path d="M128 162l-.5 .5M128 162l1.1 1M129.1 161.2h.1M129.1 163h.1M130.1 160.2h.1M130.1 162h.1M130.1 160.2l-1 1M130.1 160.2l1.1 1M130.1 162l-1 1M130.1 162l1.1 1M131.2 161.2h.1M131.2 163h.1"/>
<path d="M132.3 160.2h.1M132.3 162h.1M132.3 160.2l-1.1 1M132.3 160.2l.5 .5M132.3 162l-1.1 1M132.3 162l.5 .5M132.8 160.7h.1M132.8 162.5h.1"/>
</g>
<g fill="#00f" stroke="#00f" stroke-width=".17">
<path d="M225.6 92.6l.4 1.1h-.7z"/>
<path d="M225.3 95.5l1.1-.5v1z"/>
<path d="M121.8 133.9l1.8-1.3v2.5z" fill-rule="evenodd"/>
<path d="M122.1 125.2l1.8-1.3v2.5z" fill-rule="evenodd"/>
</g>
<g fill="#f00" stroke="#f00" stroke-width=".17">
<path d="M234 40.3l.5-.5v1.1z"/>
<path d="M221 43.4l.5 .5-.5 .5z"/>
<path d="M234.1 68.8l.6-.5v1z"/>
<path d="M221.2 71.8l.5 .5-.5 .6z"/>
</g>
<path d="M83.8 153h2.8M86.6 153h.1" fill="none" stroke="#000" stroke-width=".16"/>
<circle cx="141.1" cy="130.5" r=".5" fill="#fff" stroke="#f00" stroke-width=".17"/>
<path d="M136.4 130.5h.1M136.4 130.5h4.2" fill="none" stroke="#f00" stroke-width=".17"/>
<circle cx="141.1" cy="134" r=".5" fill="#fff" stroke="#f00" stroke-width=".17"/>
<path d="M136.4 134.1h.1M136.4 134.1h4.2" fill="none" stroke="#f00" stroke-width=".17"/>
<circle cx="151.1" cy="130.5" r=".5" fill="#fff" stroke="#f00" stroke-width=".17"/>
<path d="M151.6 130.5h4.3M155.9 130.5h.1" fill="none" stroke="#f00" stroke-width=".17"/>
<circle cx="151.1" cy="134" r=".5" fill="#fff" stroke="#f00" stroke-width=".17"/>
<path d="M151.6 134.1h4.3M155.9 134.1h.1" fill="none" stroke="#f00" stroke-width=".17"/>
<g fill="#f0f" stroke="#f0f" stroke-width=".17">
<circle cx="243" cy="59.9" r=".34"/>
<circle cx="124.2" cy="53.5" r=".34"/>
<circle cx="124.2" cy="50" r=".34"/>
<circle cx="124.2" cy="41.1" r=".34"/>
<circle cx="124.2" cy="35.7" r=".34"/>
<circle cx="124.2" cy="25.1" r=".34"/>
<circle cx="70.9" cy="46.4" r=".34"/>
<circle cx="70.9" cy="58.8" r=".34"/>
<circle cx="104.4" cy="146.5" r=".34"/>
<circle cx="159.6" cy="150" r=".34"/>
<circle cx="61.7" cy="128.7" r=".34"/>
<circle cx="104.4" cy="133.9" r=".34"/>
<circle cx="104.4" cy="125.1" r=".34"/>
<circle cx="61.7" cy="139.4" r=".34"/>
<circle cx="155.9" cy="134" r=".34"/>
<circle cx="52.8" cy="162.5" r=".34"/>
<circle cx="126.6" cy="48.2" r=".34"/>
<circle cx="161.4" cy="150" r=".34"/>
<circle cx="237.5" cy="94.4" r=".34"/>
<circle cx="227.4" cy="83.5" r=".33"/>
<circle cx="218.5" cy="94.4" r=".34"/>
<circle cx="242.9" cy="31.5" r=".34"/>
</g>
<text font-size="5" x="7.5" y="7.6">CONNECT</text>
<g font-size="2.3">
<text x="77.7" y="167.9">Address:Read</text>
<text x="96.1" y="167.9">A3H,Write</text>
<text x="110.6" y="167.9">A2H</text>
</g>
<g font-size="2.1">
<text x="250.7" y="198.1">ROCK 5B</text>
<text x="251" y="201.1">CONNECT</text>
</g>
<g font-size="1.6" fill="#000080">
<text x="83.4" y="22.9">CON1</text>
<text x="125" y="29.9">R442</text>
<text x="224.8" y="27.6">U90080</text>
<text x="246.4" y="27.9">100nF C90327</text>
<text x="125" y="31.8">R443</text>
<text x="134.2" y="30.2">100R</text>
<text x="134.2" y="32">100R</text>
<text x="55.8" y="46.1">R95128</text>
<text x="56.2" y="47.8">R95127</text>
<text x="66.1" y="46.1">NC</text>
<text x="66.5" y="47.8">0R</text>
<text x="122.9" y="47.8">R95129</text>
<text x="129.8" y="47.8">NC</text>
<text x="229.4" y="47.8">UM3304</text>
<text x="122.7" y="49.8">R95130</text>
<text x="130" y="49.6">0R</text>
<text x="57.8" y="58.7">R95134</text>
<text x="67.2" y="58.5">NC</text>
<text x="224.9" y="56">U90084</text>
<text x="246.6" y="56.4">100nF C90412</text>
<text x="83.7" y="62.4">2X20-F-2MM</text>
<text x="229.5" y="76.3">UM3304</text>
<text x="219" y="89.3">R95063</text>
<text x="228.5" y="87.7">2SK3018</text>
<text x="229.2" y="85.9">Q9519</text>
<text x="238.4" y="89.3">R95135</text>
<text x="219.3" y="91.1">10K</text>
<text x="238.8" y="91.2">NC</text>
<text x="219.4" y="101">NC</text>
<text x="227.3" y="101.2">R95136</text>
<text x="215.3" y="119.5">HOLE1</text>
<text x="222.4" y="119.3">HOLE2</text>
<text x="231.3" y="119.3">HOLE3</text>
<text x="237.9" y="119.3">HOLE4</text>
<text x="111.5" y="124.8">D1</text>
<text x="129.3" y="124.8">B5819WS</text>
<text x="215.3" y="121.6">HOLE1</text>
<text x="222.4" y="121.5">HOLE1</text>
<text x="231.3" y="121.5">HOLE1</text>
<text x="237.9" y="121.5">HOLE1</text>
<text x="43.9" y="128.4">C224</text>
<text x="54.8" y="128">12pF</text>
<text x="65.2" y="132">Y2</text>
<text x="141.7" y="128.4">J2</text>
<text x="65.2" y="133.7">32.768KHz</text>
<text x="106.1" y="137.3">R115</text>
<text x="111.1" y="133.6">D2</text>
<text x="128.9" y="133.6">B5819WS</text>
<text x="141.7" y="137.3">BAT-3V</text>
<text x="215.7" y="136.4">HOLE8</text>
<text x="223" y="136.6">HOLE9</text>
<text x="230.3" y="136.7">HOLE10</text>
<text x="237.5" y="136.7">HOLE11</text>
<text x="43.9" y="139.1">C227</text>
<text x="54.8" y="138.9">DNP</text>
<text x="106.1" y="139.1">0R</text>
<text x="155.2" y="141.4">R116</text>
<text x="156.5" y="143.7">10K</text>
<text x="162.1" y="141.2">R95028</text>
<text x="162.4" y="143.7">NC</text>
<text x="215.7" y="138.5">HOLE1</text>
<text x="223" y="138.7">HOLE1</text>
<text x="230.3" y="138.9">HOLE1</text>
<text x="237.5" y="138.9">HOLE1</text>
<text x="83" y="144.4">U3</text>
<text x="106.1" y="146.2">C228</text>
<text x="118.6" y="146.2">100nF X5R</text>
<text x="118.6" y="148">C0402</text>
<text x="173.7" y="149.6">R118</text>
<text x="54.6" y="153.3">R117</text>
<text x="54.6" y="155.1">47K</text>
<text x="174.3" y="151.9">22R</text>
<text x="83" y="160.4">HYM8563TS</text>
<text x="118.6" y="160.4">R120</text>
<text x="136.4" y="160.4">0R</text>
<text x="215.7" y="157">HOLE6</text>
<text x="215.7" y="159.1">hole3_8and2_8 hole3_8and2_8HOLE1</text>
<text x="227.3" y="157">HOLE7</text>
<text x="237.2" y="157">HOLE5</text>
<text x="54.6" y="164">R121</text>
<text x="54.6" y="165.7">0R</text>
<text x="118.6" y="162.2">R122</text>
<text x="136.4" y="162.2">0R</text>
</g>
<g font-size="1.6" fill="#d50000">
<text x="38.6" y="27.4">I2C7_SDA_M3</text>
<text x="38.8" y="29.2">I2C7_SCL_M3</text>
<text x="38.4" y="34.5">SPI1_CLK_M1</text>
<text x="38.8" y="30.9">SPI1_CS1_M1</text>
<text x="147.6" y="30.8">UART2_TX_M0</text>
<text x="147.8" y="32.7">UART2_RX_M0</text>
<text x="148.5" y="34.5">I2S2_SCLK_TX_M1</text>
<text x="191.7" y="35.6">SPI0-MISO/</text>
<text x="248.4" y="35.4">SPI0-MISO</text>
<text x="38.4" y="38.1">SPI1_MISO_M1</text>
<text x="38.4" y="36.3">SPI1_MOSI_M1</text>
<text x="41.2" y="41.6">SPI0-MOSI/</text>
<text x="148.3" y="38.1">UART8_RTSn_M1_BT</text>
<text x="148.3" y="39.8">GPIO4-C4/</text>
<text x="191.7" y="40.7">SPI0-CS0/</text>
<text x="191.7" y="38.9">SPI0-CLK/</text>
<text x="191.7" y="37.2">SPI0-MOSI/</text>
<text x="248.6" y="37.3">SPI0-MOSI</text>
<text x="248.6" y="39.1">SPI0-CLK</text>
<text x="248.6" y="40.9">SPI0-CS0</text>
<text x="41.2" y="43.4">SPI0-MISO/</text>
<text x="41.2" y="45.3">SPI0-CLK/</text>
<text x="42" y="46.9">USB4_Dp</text>
<text x="148.6" y="45.2">SPI0-CS0/</text>
<text x="148.6" y="46.9">SPI0-CS1/</text>
<text x="149" y="43.6">SARADC_IN4</text>
<text x="39.8" y="52.3">GPIO1_B7_U</text>
<text x="41.6" y="48.9">GPIO4-C6/</text>
<text x="41.6" y="50.7">GPIO1-D7/</text>
<text x="148.8" y="48.4">USB4_DM</text>
<text x="149" y="50.7">GPIO4-C5/</text>
<text x="149" y="52.3">SPI1_CS0_M1</text>
<text x="35.6" y="55.8">I2S2_LRCK_TX_M1</text>
<text x="41.2" y="54.1">PWM8_M0</text>
<text x="41.6" y="57.8">GPIO0-A0/</text>
<text x="149.9" y="57.6">I2S2_SDI_M1</text>
<text x="149.9" y="59.4">I2S2_SDO_M1</text>
<text x="149.9" y="55.8">I2S2_LRCK_RX_M1</text>
<text x="190.8" y="65.6">GPIO1_B7_U</text>
<text x="191.9" y="63.8">SPI0-CS1/</text>
<text x="248.8" y="65.8">GPIO1_B7_U_1V8</text>
<text x="248.8" y="64">SPI0-CS1</text>
<text x="191.9" y="67.4">GPIO1-D7/</text>
<text x="191.9" y="69.2">GPIO4-C4/</text>
<text x="248.8" y="69.3">GPIO4-C4</text>
<text x="248.8" y="67.6">GPIO1-D7</text>
<text x="199" y="94.8">GPIO0-A0/</text>
<text x="248.8" y="95">GPIO0-A0</text>
<text x="184.9" y="150.6">32KOUT_WIFI</text>
<text x="161.5" y="161.1">I2C6_SCL_M0</text>
<text x="30.4" y="163.2">RTC_INT_L</text>
<text x="161.6" y="163.1">I2C6_SDA_M0</text>
</g>
<g font-size="1.6">
<text x="62.8" y="25.4">VCC_3V3_S3</text>
<text x="81.3" y="24.7">1</text>
<text x="81.3" y="26.5">3</text>
<text x="81.3" y="28.2">5</text>
<text x="113.1" y="24.7">2</text>
<text x="113.1" y="26.5">4</text>
<text x="113.1" y="28.2">6</text>
<text x="131.4" y="25.4">VCC5V0_SYS</text>
<text x="204.7" y="24.6">VCC_3V3_S3</text>
<text x="236.3" y="25.6">VCC_1V8_S0C0402</text>
<text x="80.4" y="33.6">11</text>
<text x="80.4" y="35.3">13</text>
<text x="81.3" y="30">7</text>
<text x="81.3" y="31.8">9</text>
<text x="113.1" y="30">8</text>
<text x="113.1" y="31.8">10</text>
<text x="113.1" y="33.6">12</text>
<text x="113.1" y="35.3">14</text>
<text x="218.4" y="31.1">A2</text>
<text x="218.4" y="34.6">A1</text>
<text x="222.4" y="32.2">VCCB</text>
<text x="222.4" y="35.7">B1</text>
<text x="228.7" y="32.2">VCCA</text>
<text x="231.2" y="35.7">A1</text>
<text x="235.2" y="34.6">A3</text>
<text x="235.2" y="31.1">B2</text>
<text x="251.8" y="31.8">GND</text>
<text x="65.6" y="39.7">VCC_3V3_S3</text>
<text x="80.4" y="37.1">15</text>
<text x="80.4" y="38.9">17</text>
<text x="80.4" y="40.7">19</text>
<text x="113.1" y="37.1">16</text>
<text x="113.1" y="38.9">18</text>
<text x="113.1" y="40.7">20</text>
<text x="218.3" y="38.2">C1</text>
<text x="218.3" y="40">D1</text>
<text x="218.4" y="36.4">B1</text>
<text x="222.4" y="37.5">B2</text>
<text x="222.4" y="39.3">B3</text>
<text x="222.4" y="41.1">B4</text>
<text x="231.2" y="37.5">A2</text>
<text x="231.2" y="39.3">A3</text>
<text x="231.2" y="41.1">A4</text>
<text x="235.2" y="36.4">B3</text>
<text x="235.2" y="38.2">C3</text>
<text x="235.2" y="40">D3</text>
<text x="80.4" y="42.5">21</text>
<text x="80.4" y="44.2">23</text>
<text x="80.4" y="46">25</text>
<text x="80.4" y="47.8">27</text>
<text x="113.1" y="42.5">22</text>
<text x="113.1" y="44.2">24</text>
<text x="113.1" y="46">26</text>
<text x="113.1" y="47.8">28</text>
<text x="202.9" y="44.3">VCC_1V8_S0</text>
<text x="218.3" y="43.5">C2</text>
<text x="222.4" y="44.6">OE</text>
<text x="229.6" y="44.6">GND</text>
<text x="235.2" y="43.5">D2</text>
<text x="241.1" y="44.3">GND</text>
<text x="80.4" y="49.6">29</text>
<text x="80.4" y="51.4">31</text>
<text x="80.4" y="53.1">33</text>
<text x="113.1" y="49.6">30</text>
<text x="113.1" y="51.4">32</text>
<text x="113.1" y="53.1">34</text>
<text x="204.8" y="53">VCC_3V3_S3</text>
<text x="80.4" y="54.9">35</text>
<text x="80.4" y="56.7">37</text>
<text x="80.4" y="58.5">39</text>
<text x="113.1" y="54.9">36</text>
<text x="113.1" y="56.7">38</text>
<text x="113.1" y="58.5">40</text>
<text x="218.5" y="59.5">A2</text>
<text x="235.4" y="59.5">B2</text>
<text x="236.5" y="54.1">VCC_1V8_S0C0402</text>
<text x="218.5" y="64.9">B1</text>
<text x="218.5" y="63.1">A1</text>
<text x="222.6" y="66">B2</text>
<text x="222.6" y="60.6">VCCB</text>
<text x="222.6" y="64.2">B1</text>
<text x="228.9" y="60.6">VCCA</text>
<text x="231.3" y="66">A2</text>
<text x="231.3" y="64.2">A1</text>
<text x="235.4" y="64.9">B3</text>
<text x="235.4" y="63.1">A3</text>
<text x="251.9" y="60.3">GND</text>
<text x="218.5" y="66.6">C1</text>
<text x="218.5" y="68.4">D1</text>
<text x="218.5" y="72">C2</text>
<text x="222.6" y="67.7">B3</text>
<text x="222.6" y="69.5">B4</text>
<text x="231.3" y="67.7">A3</text>
<text x="231.3" y="69.5">A4</text>
<text x="235.4" y="66.6">C3</text>
<text x="235.4" y="68.4">D3</text>
<text x="235.4" y="72">D2</text>
<text x="203" y="72.7">VCC_1V8_S0</text>
<text x="222.6" y="73.1">OE</text>
<text x="229.7" y="73.1">GND</text>
<text x="241.3" y="72.7">GND</text>
<text x="211.4" y="79.5">VCC_3V3_S3</text>
<text x="223.9" y="79.7">VCC_1V8_S0</text>
<text x="227" y="89.6" transform="rotate(-90 227 89.6)">1</text>
<text x="228.3" y="89.8">SOT_323</text>
<text x="221.8" y="94">3</text>
<text x="228.7" y="94">2</text>
<text x="101.4" y="119.1">VCC_RTC</text>
<text x="118.2" y="124.8">2</text>
<text x="126.9" y="124.8">1</text>
<text x="137.3" y="120.9">VCC_3V3_S3</text>
<text x="54.4" y="130">C0402</text>
<text x="61.3" y="131.1" transform="rotate(-90 61.3 131.1)">2</text>
<text x="129.3" y="126.6">SOD_323</text>
<text x="139.6" y="130.1">1</text>
<text x="142.6" y="131.2">1 +</text>
<text x="148.8" y="131.2">3</text>
<text x="151.8" y="130.1">3</text>
<text x="216.7" y="128" transform="rotate(-90 216.7 128)">1</text>
<text x="223.8" y="127.8" transform="rotate(-90 223.8 127.8)">1</text>
<text x="232.7" y="127.8" transform="rotate(-90 232.7 127.8)">1</text>
<text x="239.3" y="127.8" transform="rotate(-90 239.3 127.8)">1</text>
<text x="61.3" y="138" transform="rotate(-90 61.3 138)">1</text>
<text x="65.2" y="135.5">3215_2pin</text>
<text x="117.9" y="133.5">2</text>
<text x="126.6" y="133.5">1</text>
<text x="128.9" y="135.3">SOD_323</text>
<text x="139.6" y="133.7">2</text>
<text x="142.6" y="134.8">2 -</text>
<text x="148.8" y="134.8">4</text>
<text x="151.8" y="133.7">4</text>
<text x="160.1" y="133" transform="rotate(-90 160.1 133)">VCC_1V8_S3</text>
<text x="161.7" y="133" transform="rotate(-90 161.7 133)">VCC_3V3_S3</text>
<text x="54.1" y="141">C0402</text>
<text x="106.1" y="142.6">R0603</text>
<text x="106.1" y="140.8">1%</text>
<text x="141.7" y="138.9">CN1X2-1P25MM</text>
<text x="48" y="145.8">VCC1V8_PMU_DDR_S3</text>
<text x="80.9" y="146.1">1</text>
<text x="80.9" y="149.7">2</text>
<text x="83.9" y="147.2">OSCI</text>
<text x="93" y="147.2">VDD</text>
<text x="98.5" y="149.7">7</text>
<text x="98.5" y="146.1">8</text>
<text x="123.9" y="148">16V</text>
<text x="217.1" y="144.9" transform="rotate(-90 217.1 144.9)">1</text>
<text x="224.4" y="145.1" transform="rotate(-90 224.4 145.1)">1</text>
<text x="231.6" y="145.2" transform="rotate(-90 231.6 145.2)">1</text>
<text x="238.9" y="145.2" transform="rotate(-90 238.9 145.2)">1</text>
<text x="80.9" y="153.2">3</text>
<text x="83.9" y="150.8">OSCO</text>
<text x="83.9" y="154.3">INT</text>
<text x="89.9" y="150.8">CLKOUT</text>
<text x="93.3" y="154.3">SCL</text>
<text x="98.5" y="153.2">6</text>
<text x="54.6" y="158.6">R0402</text>
<text x="54.6" y="156.8">5%</text>
<text x="80.9" y="156.8">4</text>
<text x="83.9" y="157.9">VSS</text>
<text x="93.1" y="157.9">SDA</text>
<text x="98.5" y="156.8">5</text>
<text x="139.9" y="160.4">5%</text>
<text x="143.5" y="160.4">R0402</text>
<text x="54.6" y="167.5">5%</text>
<text x="80.4" y="162">TSSOP8_3R10X3R10X1R10</text>
<text x="139.9" y="162.2">5%</text>
<text x="143.5" y="162.2">R0402</text>
<text x="217.1" y="165.5" transform="rotate(-90 217.1 165.5)">1</text>
<text x="228.6" y="165.5" transform="rotate(-90 228.6 165.5)">1</text>
<text x="238.6" y="165.5" transform="rotate(-90 238.6 165.5)">1</text>
<text x="54.6" y="169.3">R0402</text>
<text x="228.3" y="197.9">Size</text>
<text x="239.5" y="197.6">Title:</text>
<text x="286.8" y="197.9">REV</text>
<text x="228.1" y="204">Date:</text>
<text x="228.8" y="200.9">A3</text>
<text x="234.2" y="204">Wednesday, March 01, 2023</text>
<text x="234.9" y="201.5">Page Name:</text>
<text x="262.6" y="204">Sheet</text>
<text x="276.8" y="204">o f</text>
<text x="285.9" y="201.5">1.423</text>
<text x="271.3" y="204.3">5</text>
<text x="282.2" y="204.1">32</text>
</g>
<g font-size="1.3">
<text x="30.8" y="1.3">5</text>
<text x="88.8" y="1.3">4</text>
<text x="146.9" y="1.3">3</text>
<text x="205" y="1.3">2</text>
<text x="263.1" y="1.3">1</text>
<text x=".5" y="28.4">D</text>
<text x="292.6" y="28.4">D</text>
<text x=".5" y="79.5">C</text>
<text x="292.6" y="79.5">C</text>
<text x=".5" y="130.6">B</text>
<text x="292.6" y="130.6">B</text>
<text x=".5" y="181.7">A</text>
<text x="292.6" y="181.7">A</text>
<text x="30.8" y="207.4">5</text>
<text x="88.8" y="207.4">4</text>
<text x="146.9" y="207.4">3</text>
<text x="205" y="207.4">2</text>
<text x="263.1" y="207.4">1</text>
</g>
</svg>
